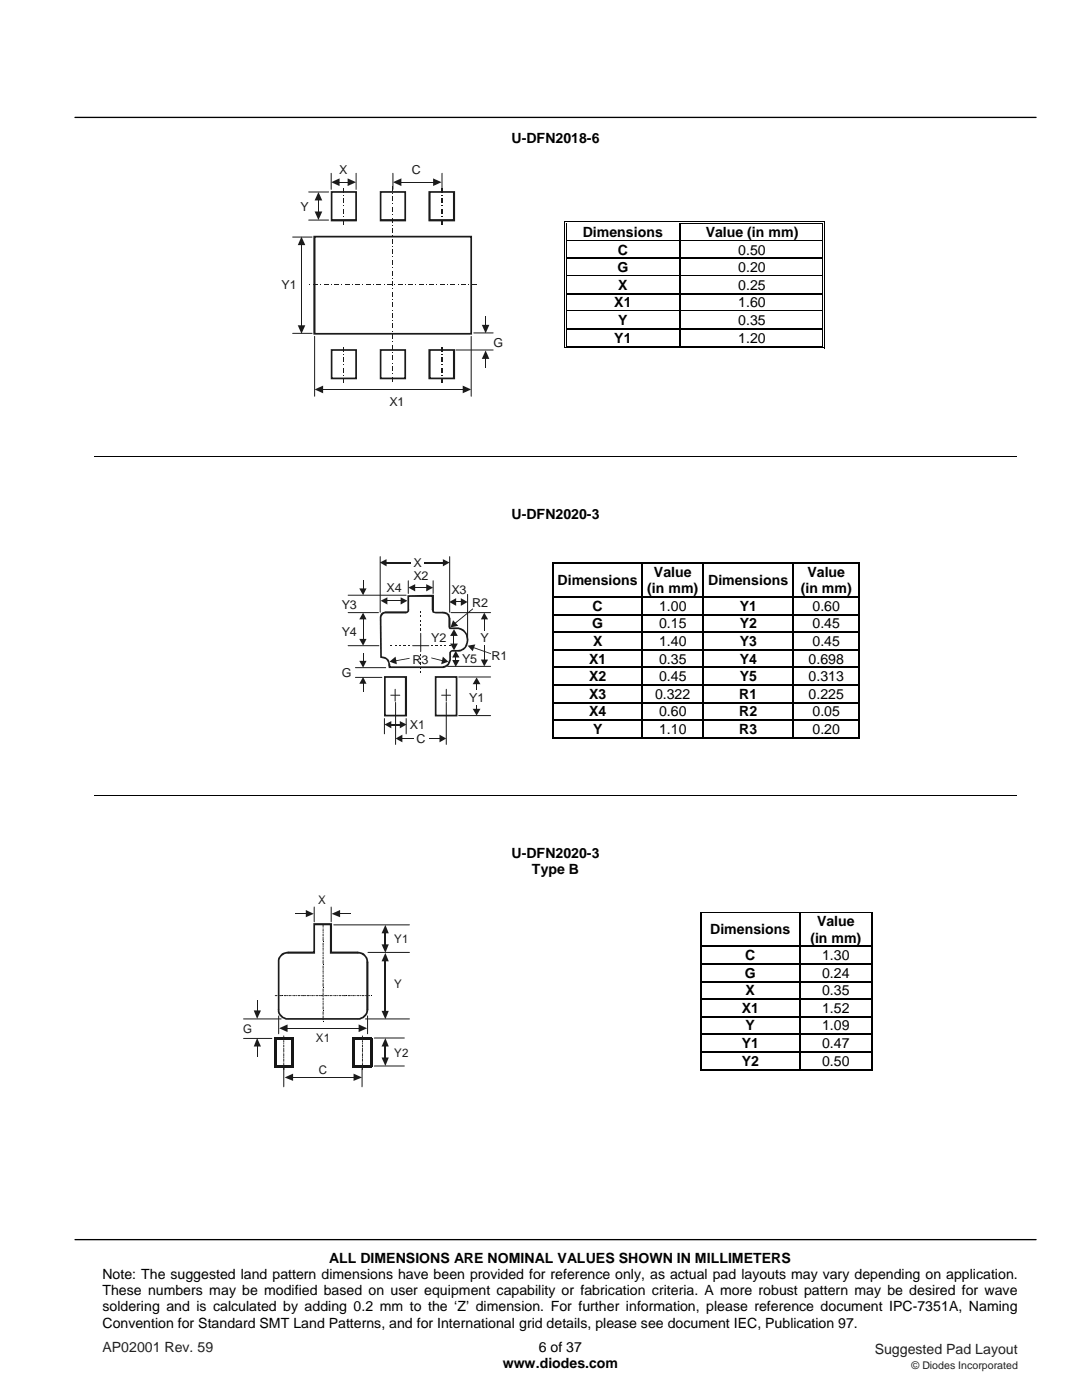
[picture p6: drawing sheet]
<svg xmlns="http://www.w3.org/2000/svg" width="216mm" height="279mm" viewBox="0 0 216 279" stroke-linecap="round" stroke-linejoin="round" font-family="sans-serif">
<path d="M15 23.4h191.7M15 247.4h191.7" fill="none" stroke="#000" stroke-width=".26"/>
<g fill="#fff">
<path d="M113.1 44.7h22.5v3.2h-22.5z"/>
<path d="M113.5 44.7h21.6v3.2h-21.6z"/>
</g>
<path d="M112.6 44.2h.2v.5h-.2zM112.6 44.2h.5v.1h-.5zM112.9 44.5h.2v.2h-.2z" fill="#000"/>
<path d="M113.1 44.3h22.5M113.1 44.6h22.5" fill="none" stroke="#000" stroke-width=".2"/>
<path d="M113.1 44.7h22.5z" fill="#fff"/>
<path d="M135.6 44.7h.3zM135.6 44.2h.5v.1h-.5zM135.6 44.5h.5v.2h-.5zM164.1 44.2h.5v.1h-.5zM164.1 44.5h.2v.2h-.2zM164.4 44.2h.2v.5h-.2z" fill="#000"/>
<path d="M112.7 44.7v3.2M113 44.7v3.2M136.1 44.3h28M136.1 44.6h28M164.2 44.7v3.2M164.5 44.7v3.2" fill="none" stroke="#000" stroke-width=".2"/>
<path d="M135.8 44.7v3.2" fill="none" stroke="#000" stroke-width=".25"/>
<g fill="#fff">
<path d="M113.1 48.2h22.5v3.3h-22.5z"/>
<path d="M113.5 48.2h21.6v3.3h-21.6z"/>
<path d="M135.9 48.2h28.2v3.3h-28.2z"/>
<path d="M136.5 48.2h27.1v3.3h-27.1z"/>
</g>
<path d="M112.6 47.9h.2v.3h-.2zM112.9 47.9h.2v.3h-.2z" fill="#000"/>
<path d="M113.1 48.1h22.5" fill="none" stroke="#000" stroke-width=".25"/>
<path d="M113.1 48.2h22.5z" fill="#fff"/>
<path d="M135.6 47.9h.3v.3h-.3z" fill="#000"/>
<path d="M135.9 48.1h28.2" fill="none" stroke="#000" stroke-width=".25"/>
<path d="M135.9 48.2h28.2z" fill="#fff"/>
<path d="M164.1 47.9h.2v.3h-.2zM164.4 47.9h.2v.3h-.2z" fill="#000"/>
<path d="M112.7 48.2v3.3M113 48.2v3.3M164.2 48.2v3.3M164.5 48.2v3.3" fill="none" stroke="#000" stroke-width=".2"/>
<path d="M135.8 48.2v3.3" fill="none" stroke="#000" stroke-width=".25"/>
<g fill="#fff">
<path d="M113.1 51.7h22.5v3.3h-22.5z"/>
<path d="M113.5 51.7h21.6v3.3h-21.6z"/>
</g>
<path d="M112.6 51.5h.2v.2h-.2zM112.9 51.5h.2v.2h-.2z" fill="#000"/>
<path d="M113.1 51.6h22.5" fill="none" stroke="#000" stroke-width=".25"/>
<path d="M113.1 51.7h22.5z" fill="#fff"/>
<path d="M135.6 51.5h.3v.2h-.3zM164.1 51.5h.2v.2h-.2zM164.4 51.5h.2v.2h-.2z" fill="#000"/>
<path d="M135.8 51.7v3.3M135.9 51.6h28.2" fill="none" stroke="#000" stroke-width=".25"/>
<path d="M112.7 51.7v3.3M113 51.7v3.3M164.2 51.7v3.3M164.5 51.7v3.3" fill="none" stroke="#000" stroke-width=".2"/>
<g fill="#fff">
<path d="M113.1 55.2h22.5v3.3h-22.5z"/>
<path d="M113.5 55.2h21.6v3.3h-21.6z"/>
<path d="M135.9 55.2h28.2v3.3h-28.2z"/>
<path d="M136.5 55.2h27.1v3.3h-27.1z"/>
</g>
<path d="M112.6 55h.2v.2h-.2zM112.9 55h.2v.2h-.2z" fill="#000"/>
<path d="M113.1 55.1h22.5" fill="none" stroke="#000" stroke-width=".25"/>
<path d="M113.1 55.2h22.5z" fill="#fff"/>
<path d="M135.6 55h.3v.2h-.3z" fill="#000"/>
<path d="M135.9 55.1h28.2" fill="none" stroke="#000" stroke-width=".25"/>
<path d="M135.9 55.2h28.2z" fill="#fff"/>
<path d="M112.6 58.5h.2v.3h-.2zM112.9 58.5h.2v.3h-.2zM135.6 58.5h.3v.3h-.3zM164.1 55h.2v.2h-.2zM164.1 58.5h.2v.3h-.2zM164.4 55h.2v.2h-.2zM164.4 58.5h.2v.3h-.2z" fill="#000"/>
<path d="M112.7 55.2v3.3M112.7 58.8v3.2M113 55.2v3.3M113 58.8v3.2M164.2 55.2v3.3M164.2 58.8v3.2M164.5 55.2v3.3M164.5 58.8v3.2" fill="none" stroke="#000" stroke-width=".2"/>
<path d="M113.1 58.6h22.5M135.8 55.2v3.3M135.8 58.8v3.2M135.9 58.6h28.2" fill="none" stroke="#000" stroke-width=".25"/>
<g fill="#fff">
<path d="M113.1 62.3h22.5v3.2h-22.5z"/>
<path d="M113.5 62.3h21.6v3.2h-21.6z"/>
<path d="M135.9 62.3h28.2v3.2h-28.2z"/>
<path d="M136.5 62.3h27.1v3.2h-27.1z"/>
</g>
<path d="M112.6 62h.2v.3h-.2zM112.9 62h.2v.3h-.2z" fill="#000"/>
<path d="M113.1 62.1h22.5" fill="none" stroke="#000" stroke-width=".25"/>
<path d="M113.1 62.3h22.5z" fill="#fff"/>
<path d="M135.6 62h.3v.3h-.3z" fill="#000"/>
<path d="M135.9 62.1h28.2" fill="none" stroke="#000" stroke-width=".25"/>
<path d="M135.9 62.3h28.2z" fill="#fff"/>
<g fill="#000">
<path d="M112.6 65.5h.2v.3h-.2zM112.6 69.4h.5v.1h-.5zM112.9 65.5h.2v.3h-.2zM112.9 69h.2v.2h-.2zM135.6 65.5h.3v.3h-.3zM135.6 69h.5v.2h-.5zM164.1 62h.2v.3h-.2zM164.1 65.5h.2v.3h-.2zM164.1 69.4h.5v.1h-.5zM164.1 69h.2v.2h-.2zM164.4 62h.2v.3h-.2zM164.4 65.5h.2v.3h-.2z"/>
<path d="M164.4 69h.2v.5h-.2zM110.3 112.3l.1 .2zM110.3 112.3l.3 .1zM110.3 119l.1 .3zM110.5 112.4l.1 .1zM110.5 119l.1 .3zM128 112.5h.2zM128 112.3l.2 .1zM128 112.4l.2 .1zM128 119h.2v.3h-.2zM140.2 112.5h.3zM140.2 112.3l.3 .1z"/>
<path d="M140.2 112.4l.3 .1zM140.2 119h.3v.3h-.3zM158.2 112.5h.2zM158.2 112.3l.2 .1zM158.2 112.4l.2 .1zM158.2 119h.2v.3h-.2zM171.3 112.3l.3 .1zM171.3 112.4l.1 .1zM171.3 119l.1 .3zM171.5 112.3l.1 .2zM171.5 119l.1 .3zM110.3 122.5l.1 .3z"/>
<path d="M110.3 126l.1 .3zM110.3 129.6l.1 .2zM110.3 133.1l.1 .2zM110.3 136.6l.1 .2zM110.5 122.5l.1 .3zM110.5 126l.1 .3zM110.5 129.6l.1 .2zM110.5 133.1l.1 .2zM110.5 136.6l.1 .2zM128 122.5h.2v.3h-.2zM128 126h.2v.3h-.2zM128 129.6h.2v.2h-.2z"/>
<path d="M128 133.1h.2v.2h-.2zM128 136.6h.2v.2h-.2zM140.2 122.5h.3v.3h-.3zM140.2 126h.3v.3h-.3zM140.2 129.6h.3v.2h-.3zM140.2 133.1h.3v.2h-.3zM140.2 136.6h.3v.2h-.3zM158.2 122.5h.2v.3h-.2zM158.2 126h.2v.3h-.2zM158.2 129.6h.2v.2h-.2zM158.2 133.1h.2v.2h-.2zM158.2 136.6h.2v.2h-.2z"/>
<path d="M171.3 122.5l.1 .3zM171.3 126l.1 .3zM171.3 129.6l.1 .2zM171.3 133.1l.1 .2zM171.3 136.6l.1 .2zM171.5 122.5l.1 .3zM171.5 126l.1 .3zM171.5 129.6l.1 .2zM171.5 133.1l.1 .2zM171.5 136.6l.1 .2zM110.3 140.1l.1 .3zM110.3 143.6l.1 .3z"/>
<path d="M110.3 147.3l.3 .1zM110.5 140.1l.1 .3zM110.5 143.6l.1 .3zM110.5 147.1l.1 .1zM128 140.1h.2v.3h-.2zM128 143.6h.2v.3h-.2zM140.2 140.1h.3v.3h-.3zM140.2 143.6h.3v.3h-.3zM158.2 140.1h.2v.3h-.2zM158.2 143.6h.2v.3h-.2zM171.3 140.1l.1 .3zM171.3 143.6l.1 .3z"/>
<path d="M171.3 147.3l.3 .1zM171.3 147.1l.1 .1zM171.5 140.1l.1 .3zM171.5 143.6l.1 .3zM171.5 147.1l.1 .3zM139.7 182l.1 .3zM139.7 182l.3 .1zM139.7 188.8l.1 .2zM139.7 192.3l.1 .2zM139.7 195.8l.1 .2zM139.7 199.3l.1 .3zM139.9 182.2l.1 .1z"/>
<path d="M139.9 182.2h.1zM139.9 188.8l.1 .2zM139.9 192.3l.1 .2zM139.9 195.8l.1 .2zM139.9 199.3l.1 .3zM159.5 182.2l.2 .1zM159.5 182l.2 .1zM159.5 182.2h.2zM159.5 188.8h.2v.2h-.2zM159.5 192.3h.2v.2h-.2zM159.5 195.8h.2v.2h-.2zM159.5 199.3h.2v.3h-.2z"/>
<path d="M173.8 182l.3 .1zM173.8 182.2l.1 .1zM173.8 182.2h.1zM173.8 188.8l.1 .2zM173.8 192.3l.1 .2zM173.8 195.8l.1 .2zM173.8 199.3l.1 .3zM174 182l.1 .3zM174 188.8l.1 .2zM174 192.3l.1 .2zM174 195.8l.1 .2zM174 199.3l.1 .3z"/>
<path d="M139.7 202.8l.1 .3zM139.7 206.3l.1 .3zM139.7 209.8l.1 .3zM139.7 213.5l.3 .1zM139.9 202.8l.1 .3zM139.9 206.3l.1 .3zM139.9 209.8l.1 .3zM139.9 213.3l.1 .1zM159.5 202.8h.2v.3h-.2zM159.5 206.3h.2v.3h-.2zM159.5 209.8h.2v.3h-.2zM173.8 202.8l.1 .3z"/>
<path d="M173.8 206.3l.1 .3zM173.8 209.8l.1 .3zM173.8 213.5l.3 .1zM173.8 213.3l.1 .1zM174 202.8l.1 .3zM174 206.3l.1 .3zM174 209.8l.1 .3zM174 213.3l.1 .3z"/>
</g>
<g fill="none" stroke="#000" stroke-width=".2">
<path d="M112.7 62.3v3.2M112.7 65.8v3.7M113 62.3v3.2M113 65.8v3.2M113.1 69.4h51M113.1 69.1h22.5M136.1 69.1h28M164.2 62.3v3.2M164.2 65.8v3.2M164.5 62.3v3.2M164.5 65.8v3.2M18.8 91.1h184.1"/>
<path d="M110.3 112.5v6.5M110.3 119.3v3.2M110.5 112.5v6.5M110.5 119.3v3.2M110.6 112.3h17.4M110.6 112.5h17.4M128.2 112.3h12M128.2 112.5h12M140.5 112.3h17.7M140.5 112.5h17.7M158.4 112.3h12.9M158.4 112.5h12.9"/>
<path d="M171.4 112.5v6.5M171.4 119.3v3.2M171.6 112.5v6.5M171.6 119.3v3.2M110.3 122.8v3.2M110.3 126.3v3.3M110.3 129.8v3.3M110.3 133.3v3.3M110.3 136.8v3.3M110.5 122.8v3.2M110.5 126.3v3.3M110.5 129.8v3.3"/>
<path d="M110.5 133.3v3.3M110.5 136.8v3.3M171.4 122.8v3.2M171.4 126.3v3.3M171.4 129.8v3.3M171.4 133.3v3.3M171.4 136.8v3.3M171.6 122.8v3.2M171.6 126.3v3.3M171.6 129.8v3.3M171.6 133.3v3.3M171.6 136.8v3.3"/>
<path d="M18.8 158.8h184.1M110.3 140.4v3.2M110.3 143.9v3.5M110.5 140.4v3.2M110.5 143.9v3.2M110.6 147.3h60.7M110.6 147.2h17.4M128.2 147.2h12M140.5 147.2h17.7M158.4 147.2h12.9M171.4 140.4v3.2M171.4 143.9v3.2"/>
<path d="M171.6 140.4v3.2M171.6 143.9v3.2M139.8 182.3v6.5M139.8 189v3.3M139.8 192.5v3.3M139.8 196v3.3M139.8 199.6v3.2M139.9 182.3v6.5M139.9 189v3.3M139.9 192.5v3.3M139.9 196v3.3M139.9 199.6v3.2"/>
<path d="M140 182h19.5M140 182.2h19.5M159.7 182h14.1M159.7 182.2h14.1M173.9 182.3v6.5M173.9 189v3.3M173.9 192.5v3.3M173.9 196v3.3M173.9 199.6v3.2M174.1 182.3v6.5M174.1 189v3.3M174.1 192.5v3.3"/>
<path d="M174.1 196v3.3M174.1 199.6v3.2M139.8 203.1v3.2M139.8 206.6v3.2M139.8 210.1v3.5M139.9 203.1v3.2M139.9 206.6v3.2M139.9 210.1v3.2M140 213.6h33.8M140 213.4h19.5M159.7 213.4h14.1M173.9 203.1v3.2"/>
<path d="M173.9 206.6v3.2M173.9 210.1v3.2M174.1 203.1v3.2M174.1 206.6v3.2M174.1 210.1v3.2"/>
</g>
<g fill="none" stroke="#000" stroke-width=".25">
<path d="M113.1 65.6h22.5M135.8 62.3v3.2M135.8 65.8v3.2M135.9 65.6h28.2M110.6 119.1h17.4M128.1 112.5v6.5M128.1 119.3v3.2M128.2 119.1h12M140.4 112.5v6.5M140.4 119.3v3.2M140.5 119.1h17.7M158.3 112.5v6.5"/>
<path d="M158.3 119.3v3.2M158.4 119.1h12.9M110.6 122.7h17.4M110.6 126.2h17.4M110.6 129.7h17.4M110.6 133.2h17.4M110.6 136.7h17.4M128.1 122.8v3.2M128.1 126.3v3.3M128.1 129.8v3.3M128.1 133.3v3.3M128.1 136.8v3.3"/>
<path d="M128.2 122.7h12M128.2 126.2h12M128.2 129.7h12M128.2 133.2h12M128.2 136.7h12M140.4 122.8v3.2M140.4 126.3v3.3M140.4 129.8v3.3M140.4 133.3v3.3M140.4 136.8v3.3M140.5 122.7h17.7M140.5 126.2h17.7"/>
<path d="M140.5 129.7h17.7M140.5 133.2h17.7M140.5 136.7h17.7M158.3 122.8v3.2M158.3 126.3v3.3M158.3 129.8v3.3M158.3 133.3v3.3M158.3 136.8v3.3M158.4 122.7h12.9M158.4 126.2h12.9M158.4 129.7h12.9M158.4 133.2h12.9"/>
<path d="M158.4 136.7h12.9M110.6 140.2h17.4M110.6 143.7h17.4M128.1 140.4v3.2M128.1 143.9v3.3M128.2 140.2h12M128.2 143.7h12M140.4 140.4v3.2M140.4 143.9v3.3M140.5 140.2h17.7M140.5 143.7h17.7M158.3 140.4v3.2"/>
<path d="M158.3 143.9v3.3M158.4 140.2h12.9M158.4 143.7h12.9M140 188.9h19.5M140 192.4h19.5M140 195.9h19.5M140 199.4h19.5M159.6 182.3v6.5M159.6 189v3.3M159.6 192.5v3.3M159.6 196v3.3M159.6 199.6v3.2"/>
<path d="M159.7 188.9h14.1M159.7 192.4h14.1M159.7 195.9h14.1M159.7 199.4h14.1M140 202.9h19.5M140 206.4h19.5M140 210h19.5M159.6 203.1v3.2M159.6 206.6v3.2M159.6 210.1v3.3M159.7 202.9h14.1M159.7 206.4h14.1"/>
<path d="M159.7 210h14.1"/>
</g>
<g fill="#1f1a17">
<path d="M62.7 66.4h31.3v.4h-31.3zM94 66.6h.2v.2h-.2zM93.9 47.2h.3v19.4h-.3zM94 47.1h.2v.1h-.2zM62.7 47.1h31.3v.3h-31.3zM62.5 47.1h.2v.1h-.2zM62.5 47.2h.4v19.4h-.4zM62.5 66.6h.2v.2h-.2z"/>
<path d="M66.2 43.7h4.9v.5h-4.9zM71.1 43.9h.1v.3h-.1zM70.9 38.3h.3v5.6h-.3zM71.1 38.1h.1v.2h-.1zM66.2 38.1h4.9v.4h-4.9zM66 38.1h.2v.2h-.2zM66 38.3h.3v5.6h-.3zM66 43.9h.2v.3h-.2z"/>
<path d="M75.9 43.7h5v.5h-5zM80.9 43.9h.1v.3h-.1zM80.7 38.3h.3v5.6h-.3zM80.9 38.1h.1v.2h-.1zM75.9 38.1h5v.4h-5zM75.8 38.1h.1v.2h-.1zM75.8 38.3h.3v5.6h-.3zM75.8 43.9h.1v.3h-.1z"/>
<path d="M85.7 43.7h4.9v.5h-4.9zM90.6 43.9h.2v.3h-.2zM90.4 38.3h.4v5.6h-.4zM90.6 38.1h.2v.2h-.2zM85.7 38.1h4.9v.4h-4.9zM85.5 38.1h.2v.2h-.2zM85.5 38.3h.4v5.6h-.4zM85.5 43.9h.2v.3h-.2z"/>
<path d="M66.2 75.4h4.9v.3h-4.9zM71.1 75.5h.1v.2h-.1zM70.9 69.8h.3v5.7h-.3zM71.1 69.7h.1v.1h-.1zM66.2 69.7h4.9v.3h-4.9zM66 69.7h.2v.1h-.2zM66 69.8h.3v5.7h-.3zM66 75.5h.2v.2h-.2z"/>
<path d="M75.9 75.4h5v.3h-5zM80.9 75.5h.1v.2h-.1zM80.7 69.8h.3v5.7h-.3zM80.9 69.7h.1v.1h-.1zM75.9 69.7h5v.3h-5zM75.8 69.7h.1v.1h-.1zM75.8 69.8h.3v5.7h-.3zM75.8 75.5h.1v.2h-.1z"/>
<path d="M85.7 75.4h4.9v.3h-4.9zM90.6 75.5h.2v.2h-.2zM90.4 69.8h.4v5.7h-.4zM90.6 69.7h.2v.1h-.2zM85.7 69.7h4.9v.3h-4.9zM85.5 69.7h.2v.1h-.2zM85.5 69.8h.4v5.7h-.4zM85.5 75.5h.2v.2h-.2z"/>
</g>
<path d="M66.1 34.6v3.2M71.1 34.6v3.2" fill="none" stroke="#1f1a17" stroke-width=".2"/>
<g fill="#1f1a17">
<path d="M78.3 75.2h.2v.9h-.2z"/>
<path d="M78.3 74.5h.2v.2h-.2z"/>
<path d="M78.3 73.1h.2v.9h-.2z"/>
<path d="M78.3 72.4h.2v.2h-.2z"/>
<path d="M78.3 71h.2v.9h-.2z"/>
<path d="M78.3 70.3h.2v.1h-.2z"/>
<path d="M78.3 68.8h.2v1h-.2z"/>
<path d="M78.3 68.1h.2v.2h-.2z"/>
<path d="M78.3 66.7h.2v.9h-.2z"/>
<path d="M78.3 66h.2v.2h-.2z"/>
<path d="M78.3 64.6h.2v.9h-.2z"/>
<path d="M78.3 63.9h.2v.2h-.2z"/>
<path d="M78.3 62.5h.2v.9h-.2z"/>
<path d="M78.3 61.8h.2v.2h-.2z"/>
<path d="M78.3 60.3h.2v1h-.2z"/>
<path d="M78.3 59.7h.2v.1h-.2z"/>
<path d="M78.3 58.2h.2v1h-.2z"/>
<path d="M78.3 57.6h.2v.1h-.2z"/>
<path d="M78.3 56.2h.2v.8h-.2z"/>
<path d="M78.3 55.4h.2v.2h-.2z"/>
<path d="M78.3 54.1h.2v.8h-.2z"/>
<path d="M78.3 53.3h.2v.2h-.2z"/>
<path d="M78.3 52h.2v.8h-.2z"/>
<path d="M78.3 51.2h.2v.2h-.2z"/>
<path d="M78.3 49.8h.2v.9h-.2z"/>
<path d="M78.3 49.1h.2v.2h-.2z"/>
<path d="M78.3 47.7h.2v.9h-.2z"/>
<path d="M78.3 47h.2v.1h-.2z"/>
<path d="M78.3 45.6h.2v.9h-.2z"/>
<path d="M78.3 44.9h.2v.1h-.2z"/>
<path d="M78.3 43.5h.2v.8h-.2z"/>
<path d="M78.3 42.7h.2v.2h-.2z"/>
<path d="M78.3 41.4h.2v.8h-.2z"/>
<path d="M78.3 40.6h.2v.2h-.2z"/>
<path d="M78.3 39.2h.2v.9h-.2z"/>
<path d="M78.3 38.5h.2v.2h-.2z"/>
<path d="M78.3 37.1h.2v.9h-.2z"/>
<path d="M88 43.9h.3v.9h-.3z"/>
<path d="M88 43.1h.3v.2h-.3z"/>
<path d="M88 41.8h.3v.8h-.3z"/>
<path d="M88 41h.3v.2h-.3z"/>
<path d="M88 39.7h.3v.8h-.3z"/>
<path d="M88 38.9h.3v.2h-.3z"/>
<path d="M88 37.5h.3v.9h-.3z"/>
</g>
<path d="M78.4 34.6v3.2M88.2 34.6v3.2" fill="none" stroke="#1f1a17" stroke-width=".2"/>
<g fill="#1f1a17">
<path d="M69.4 35.6l1.7 .8-1.7 .7 1.7-.7-1.7 .7z" fill-rule="evenodd"/>
<path d="M66.1 36.4l1.7-.8v1.5z" fill-rule="evenodd"/>
<path d="M86.4 35.6l1.7 .8-1.7 .7 1.7-.7-1.7 .7z" fill-rule="evenodd"/>
</g>
<path d="M67.6 36.3h1.9v.1h-1.9z" fill="#1f1a17"/>
<path d="M80 36.4h6.5" fill="none" stroke="#1f1a17" stroke-width=".2"/>
<path d="M78.4 36.4l1.7-.8v1.5z" fill-rule="evenodd" fill="#1f1a17"/>
<path d="M62.8 67.1v12M94 67.1v12" fill="none" stroke="#1f1a17" stroke-width=".2"/>
<path d="M92.3 77l1.7 .7-1.7 .8 1.7-.8-1.7 .8z" fill-rule="evenodd" fill="#1f1a17"/>
<path d="M64.3 77.7h28.2" fill="none" stroke="#1f1a17" stroke-width=".2"/>
<path d="M62.8 77.7l1.7-.7v1.5z" fill-rule="evenodd" fill="#1f1a17"/>
<g fill="#1f1a17">
<path d="M68.5 43.9h.2v.9h-.2z"/>
<path d="M68.5 43.1h.2v.2h-.2z"/>
<path d="M68.5 41.8h.2v.8h-.2z"/>
<path d="M68.5 41h.2v.2h-.2z"/>
<path d="M68.5 39.7h.2v.8h-.2z"/>
<path d="M68.5 38.9h.2v.2h-.2z"/>
<path d="M68.5 37.5h.2v.9h-.2z"/>
<path d="M88 75.6h.3v.9h-.3z"/>
<path d="M88 74.8h.3v.2h-.3z"/>
<path d="M88 73.5h.3v.8h-.3z"/>
<path d="M88 72.7h.3v.2h-.3z"/>
<path d="M88 71.4h.3v.8h-.3z"/>
<path d="M88 70.6h.3v.2h-.3z"/>
<path d="M88 69.3h.3v.8h-.3z"/>
<path d="M68.5 75.6h.2v.9h-.2z"/>
<path d="M68.5 74.8h.2v.2h-.2z"/>
<path d="M68.5 73.5h.2v.8h-.2z"/>
<path d="M68.5 72.7h.2v.2h-.2z"/>
<path d="M68.5 71.4h.2v.8h-.2z"/>
<path d="M68.5 70.6h.2v.2h-.2z"/>
<path d="M68.5 69.3h.2v.8h-.2z"/>
</g>
<path d="M61.6 38.3h4M61.6 43.9h4" fill="none" stroke="#1f1a17" stroke-width=".2"/>
<path d="M63.5 38.3l.8 1.7h-1.5l.7-1.7 .8 1.7z" fill-rule="evenodd" fill="#1f1a17"/>
<path d="M63.5 39.8v2.6" fill="none" stroke="#1f1a17" stroke-width=".2"/>
<path d="M62.8 42.2h1.5l-.8 1.7 .8-1.7-.8 1.7z" fill-rule="evenodd" fill="#1f1a17"/>
<path d="M58.4 47.3h3.9M58.4 66.5h3.9" fill="none" stroke="#1f1a17" stroke-width=".2"/>
<path d="M60.2 47.2l.7 1.7h-1.5l.8-1.7 .7 1.7z" fill-rule="evenodd" fill="#1f1a17"/>
<path d="M60.2 48.8v16.3" fill="none" stroke="#1f1a17" stroke-width=".2"/>
<path d="M59.4 64.9h1.5l-.7 1.7 .7-1.7-.7 1.7z" fill-rule="evenodd" fill="#1f1a17"/>
<path d="M91 69.8h7.4M94.5 66.4h3.9" fill="none" stroke="#1f1a17" stroke-width=".2"/>
<g fill="#1f1a17">
<path d="M96.9 69.9l.7 1.7h-1.5l.8-1.7 .7 1.7z" fill-rule="evenodd"/>
<path d="M96.1 64.8h1.5l-.7 1.7z" fill-rule="evenodd"/>
</g>
<g fill="#1f1a17">
<path d="M96.8 71.5h.2v1.9h-.2z"/>
<path d="M96.8 63.1h.2v1.9h-.2z"/>
<path d="M94.2 56.8h.8v.2h-.8z"/>
<path d="M93.4 56.8h.2v.2h-.2z"/>
<path d="M92.1 56.8h.8v.2h-.8z"/>
<path d="M91.3 56.8h.2v.2h-.2z"/>
<path d="M90 56.8h.8v.2h-.8z"/>
<path d="M89.2 56.8h.2v.2h-.2z"/>
<path d="M87.9 56.8h.8v.2h-.8z"/>
<path d="M87.1 56.8h.2v.2h-.2z"/>
<path d="M85.7 56.8h.9v.2h-.9z"/>
<path d="M85 56.8h.2v.2h-.2z"/>
<path d="M83.6 56.8h.9v.2h-.9z"/>
<path d="M82.9 56.8h.1v.2h-.1z"/>
<path d="M81.5 56.8h.9v.2h-.9z"/>
<path d="M80.8 56.8h.1v.2h-.1z"/>
<path d="M79.4 56.8h.9v.2h-.9z"/>
<path d="M78.7 56.8h.1v.2h-.1z"/>
<path d="M77.3 56.8h.8v.2h-.8z"/>
<path d="M76.5 56.8h.2v.2h-.2z"/>
<path d="M75.2 56.8h.8v.2h-.8z"/>
<path d="M74.4 56.8h.2v.2h-.2z"/>
<path d="M73.1 56.8h.8v.2h-.8z"/>
<path d="M72.3 56.8h.2v.2h-.2z"/>
<path d="M71 56.8h.8v.2h-.8z"/>
<path d="M70.2 56.8h.2v.2h-.2z"/>
<path d="M68.9 56.8h.8v.2h-.8z"/>
<path d="M68.1 56.8h.2v.2h-.2z"/>
<path d="M66.8 56.8h.8v.2h-.8z"/>
<path d="M66 56.8h.2v.2h-.2z"/>
<path d="M64.6 56.8h.9v.2h-.9z"/>
<path d="M63.9 56.8h.2v.2h-.2z"/>
<path d="M62.5 56.8h.9v.2h-.9z"/>
<path d="M61.8 56.8h.1v.2h-.1z"/>
</g>
<path d="M95.3 138.8l.5 .1z" fill="none" stroke="#23282b" stroke-width=".2"/>
<path d="M84.2 147.4l.1 .1zM84.2 147.4l.1 .1z" fill="#131516"/>
<path d="M76.7 144.6l1.4-.7v1.5l-1.4-.8 1.4-.7z" fill-rule="evenodd" fill="#1f1a17"/>
<path d="M77.8 144.6h2.2" fill="none" stroke="#1f1a17" stroke-width=".25"/>
<g fill="#1f1a17">
<path d="M79.8 143.9l1.3 .7-1.3 .8v-1.5l1.3 .7z" fill-rule="evenodd"/>
<path d="M78.9 147.4l1.4-.8v1.5l-1.4-.7 1.4-.8z" fill-rule="evenodd"/>
</g>
<path d="M80 147.4h7.9" fill="none" stroke="#1f1a17" stroke-width=".2"/>
<path d="M87.7 146.6l1.3 .8-1.3 .7v-1.5l1.3 .8z" fill-rule="evenodd" fill="#1f1a17"/>
<path d="M82.6 146.2h3v2.4h-3z" fill="#fff"/>
<path d="M81.5 117.3l1.3-.7v1.4l-1.3-.7 1.3-.7z" fill-rule="evenodd" fill="#1f1a17"/>
<path d="M82.6 117.3h2.6" fill="none" stroke="#1f1a17" stroke-width=".2"/>
<g fill="#1f1a17">
<path d="M85 116.6l1.4 .7-1.4 .7v-1.4l1.4 .7z" fill-rule="evenodd"/>
<path d="M75.8 112.3l1.3-.7v1.4l-1.3-.7 1.3-.7z" fill-rule="evenodd"/>
</g>
<path d="M76.9 112.3h11.7" fill="none" stroke="#1f1a17" stroke-width=".25"/>
<g fill="#1f1a17">
<path d="M88.4 111.6l1.3 .7-1.3 .7v-1.4l1.3 .7z" fill-rule="evenodd"/>
<path d="M95.1 135.2l.8 1.3h-1.6l.8-1.3 .8 1.3z" fill-rule="evenodd"/>
</g>
<path d="M95.1 136.3v5.4" fill="none" stroke="#1f1a17" stroke-width=".2"/>
<g fill="#1f1a17">
<path d="M94.3 141.5h1.6l-.8 1.3 .8-1.3-.8 1.3z" fill-rule="evenodd"/>
<path d="M72.5 122.3l.6 1.3h-1.4l.8-1.3 .6 1.3z" fill-rule="evenodd"/>
</g>
<path d="M72.5 123.4v4.4" fill="none" stroke="#1f1a17" stroke-width=".2"/>
<path d="M71.7 127.5h1.4l-.6 1.4 .6-1.4-.6 1.4z" fill-rule="evenodd" fill="#1f1a17"/>
<g fill="#fff">
<path d="M82.1 111.4h2.4v1.9h-2.4z"/>
<path d="M69 124.2h1.8v2.7h-1.8z"/>
<path d="M94.1 137.7h2v2.9h-2z"/>
</g>
<path d="M82.3 128.9h3.3M83.9 126.4v3.6M88.1 138.7h1.8M89 137.6v2.3" fill="none" stroke="#1f1a17" stroke-width=".2"/>
<g fill="#1f1a17">
<path d="M90.8 120.1h1.4v.1h-1.4z"/>
<path d="M77.7 133h10.3v.3h-10.3zM88 133h.3v.3h-.3zM88.3 133l.3-.1 .2 .3-.5 .1zM88.6 132.9l.4-.2 .1 .4-.3 .1zM89.6 131h.4a2.17 2.17 0 0 1-.9 2.1l-.1-.4 .3-.2 .3-.9zM89.8 131h.2zM89.6 130.6h.4v.4h-.4zM89.6 130.6h.2zM89.8 130l.3 .1-.1 .5h-.4zM89.8 130l.4-.3v.3l-.1 .1zM90.2 129.7h.4v.3h-.4zM90.6 129.7h.5v.3h-.5zM91.1 129.7h.3v.3h-.3zM91.4 129.9v.1zM91.4 129.7a1.61 1.61 0 0 0 1.5-1l.3 .2a2.25 2.25 0 0 1-1.8 1.1zM93.1 127.8h.4l-.3 1.1-.3-.2zM93 126.7h.3l.2 1.1h-.4zM91.4 125.2l.6 .2a2.19 2.19 0 0 1 1.3 1.3h-.3a2.08 2.08 0 0 0-1.6-1.1zM91.4 125.2v.2zM89.9 125.2h1.5v.4h-1.5zM89.9 125.2v.4h-.2zM89.6 125.5l.3-.3-.2 .4zM89.6 125.4l.3-.2-.3 .3zM89.5 125.1l.4 .1-.3 .2zM89.5 123.5h.4v1.6h-.4zM89.7 123.5h.2zM89.4 122.4l.2 .2 .3 .9h-.4l-.3-.8zM88.3 122.1l.7 .1 .4 .2-.2 .3-.9-.3zM88.3 122.1v.2zM86.9 122.1h1.4v.3h-1.4zM86.3 122.3l.3-.3 .3 .1v.3zM86.1 121.7h.5v.3l-.3 .3zM86.1 121.7h.3zM86.1 119h.5v2.7h-.5zM86.3 118.7h.3v.3h-.3zM81.5 118.8l4.8-.1v.4h-4.8zM81.3 118.8h.2v.2h-.2zM81.3 119h.3v2.6h-.3zM81.5 121.6h.1zM81.3 121.6h.3v.4l-.1 .2-.3-.2zM81 122l.5 .2-.5 .2zM81 122.3v.1zM77 122h4v.4h-4zM76.7 122.1l.3-.1v.4h-.2zM76 122.4l.7-.3 .1 .3-.4 .3zM76 122.4l.4 .3-.3 .4h-.3zM75.9 123.1h.2zM75.8 123.1h.3v.2h-.3zM75.9 123.3h.2zM75.8 123.3h.3l.1 7.8h-.3zM75.9 131.1h.1v.2h-.1zM76 131a1.79 1.79 0 0 1 1.5 .6l-.4 .1-1.1-.4zM77.1 131.7l.4-.1 .4 1.1v.5h-.3a1.84 1.84 0 0 0-.5-1.5zM77.6 133.2h.1v.1h-.1z"/>
<path d="M76.8 142.6h4.2v.4h-4.2zM81 142.8h.2v.2h-.2zM80.8 135.1h.4v7.7h-.4zM81 134.9h.2v.2h-.2zM76.8 134.9h4.2v.4h-4.2zM76.6 134.9h.2v.2h-.2zM76.6 135.1h.4v7.7h-.4zM76.6 142.8h.2v.2h-.2z"/>
<path d="M86.9 142.6h4.2v.4h-4.2zM91.1 142.8h.2v.2h-.2zM90.9 135.1h.4v7.7h-.4zM91.1 134.9h.2v.2h-.2zM86.9 134.9h4.2v.4h-4.2zM86.8 134.9h.1v.2h-.1zM86.8 135.1h.3v7.7h-.3zM86.8 142.8h.1v.2h-.1z"/>
</g>
<g fill="#1f1a17">
<path d="M89.6 120.1l1.4-.7v1.5l-1.4-.8 1.4-.7z" fill-rule="evenodd"/>
<path d="M91.9 119.4l1.4 .7-1.4 .8v-1.5l1.4 .7z" fill-rule="evenodd"/>
</g>
<path d="M78 138.7h1.8M78.8 137.6v2.3" fill="none" stroke="#1f1a17" stroke-width=".2"/>
<path d="M90.6 125.6l.8 1.3h-1.6l.8-1.3 .8 1.3z" fill-rule="evenodd" fill="#1f1a17"/>
<path d="M90.6 126.7v2" fill="none" stroke="#1f1a17" stroke-width=".2"/>
<g fill="#1f1a17">
<path d="M89.8 128.4h1.6l-.8 1.4 .8-1.4-.8 1.4z" fill-rule="evenodd"/>
<path d="M96.6 122.3l.8 1.3h-1.5l.7-1.3 .8 1.3z" fill-rule="evenodd"/>
</g>
<path d="M96.6 123.4v8.5" fill="none" stroke="#1f1a17" stroke-width=".2"/>
<path d="M95.9 131.6h1.5l-.8 1.4 .8-1.4-.8 1.4z" fill-rule="evenodd" fill="#1f1a17"/>
<path d="M95.9 125.9h1.6v2.7h-1.6z" fill="#fff"/>
<g fill="#1f1a17">
<path d="M72.4 115.8h.1v1.9h-.1z"/>
<path d="M86.1 131.2l2.4 .6-.1 .2-2.3-.6z"/>
<path d="M78.8 131.8l2.9-.5v.2l-2.9 .5z"/>
<path d="M90.7 124.4l3.6-3 .1 .2-3.6 2.9z"/>
<path d="M94.4 129.1l3.6 1.3v.2l-3.7-1.3z"/>
</g>
<g fill="#1f1a17">
<path d="M71.7 117.4h1.4l-.6 1.4 .6-1.4-.6 1.4z" fill-rule="evenodd"/>
<path d="M88.4 131l1.1 1.1-1.5 .5 .4-1.6 1.1 1.1z" fill-rule="evenodd"/>
<path d="M77.7 132.1l1.2-1.1 .3 1.6z" fill-rule="evenodd"/>
<path d="M90.4 123.8l1 1.1-1.5 .3 1.5-.3-1.5 .3z" fill-rule="evenodd"/>
<path d="M93.3 128.9l1.5-.3-.5 1.4z" fill-rule="evenodd"/>
</g>
<g fill="none" stroke="#1f1a17" stroke-width=".2">
<path d="M69.5 118.8h11.5M75.9 111.1v11.1M81.5 115.9v2.5M86.4 115.9v2.5M89.7 111.1v11.1M93.3 118.6v9.2M69.5 122.3h6M69.5 128.9h6.1M70.9 133.2h6.1M70.9 135.2h5.3M89.3 133h8.6M90 122.3h7.9"/>
<path d="M91.5 135.1h6.4M76.7 143.4v3.1M78.9 140.2v8.4M81 143.4v3.1M89 140.2v8.4M91.5 142.8h6.4"/>
</g>
<g fill="#1f1a17">
<path d="M72.4 130.3h.1v1.8h-.1z"/>
<path d="M72.4 136.2h.1v1.9h-.1z"/>
<path d="M77.8 128.8h.4v.1h-.4z"/>
<path d="M78.8 128.8h.3v.1h-.3z"/>
<path d="M79.6 128.8h.3v.1h-.3z"/>
<path d="M80.5 128.8h.4v.1h-.4z"/>
<path d="M81.4 128.8h.3v.1h-.3z"/>
<path d="M86 128.8h.3v.1h-.3z"/>
<path d="M86.8 128.8h.5v.1h-.5z"/>
<path d="M87.8 128.8h.3v.1h-.3z"/>
<path d="M88.6 128.8h.4v.1h-.4z"/>
<path d="M89.6 128.8h.3v.1h-.3z"/>
<path d="M83.9 125.4h.1v.4h-.1z"/>
<path d="M83.9 124.5h.1v.4h-.1z"/>
<path d="M83.9 123.7h.1v.3h-.1z"/>
<path d="M83.9 122.8h.1v.3h-.1z"/>
<path d="M83.9 121.9h.1v.4h-.1z"/>
<path d="M83.9 134h.1v.3h-.1z"/>
<path d="M83.9 133.2h.1v.3h-.1z"/>
<path d="M83.9 132.2h.1v.5h-.1z"/>
<path d="M83.9 131.4h.1v.3h-.1z"/>
<path d="M83.9 130.6h.1v.3h-.1z"/>
</g>
<g fill="#1f1a17">
<path d="M71.7 131.9h1.4l-.6 1.3 .6-1.3-.6 1.3z" fill-rule="evenodd"/>
<path d="M72.5 135.1l.6 1.4h-1.4z" fill-rule="evenodd"/>
<path d="M75.9 119.9l1.4-.7v1.5l-1.4-.8 1.4-.7z" fill-rule="evenodd"/>
</g>
<path d="M77 119.9h3.2" fill="none" stroke="#1f1a17" stroke-width=".2"/>
<g fill="#1f1a17">
<path d="M79.9 119.2l1.4 .7-1.4 .8v-1.5l1.4 .7z" fill-rule="evenodd"/>
<path d="M90.9 129.9l.8 1.3h-1.5l.7-1.3 .8 1.3z" fill-rule="evenodd"/>
<path d="M90.2 131.7h1.5l-.8 1.4 .8-1.4-.8 1.4z" fill-rule="evenodd"/>
</g>
<path d="M90.8 131h.2v1h-.2z" fill="#1f1a17"/>
<path d="M54.7 207.3h4M54.9 207.2v5.7M58.4 207.2v5.7M70.3 207.3h4M70.5 207.2v5.7M74.1 207.2v5.7" fill="none" stroke="#131516" stroke-width=".42"/>
<path d="M57.5 203.2h13.9v.3h-13.9zM71.4 203.2v.3zM71.4 203.2l.9-.3 .3-.2 .2 .2-1 .6h-.4zM73.1 201.5h.4a1.93 1.93 0 0 1-.7 1.4l-.2-.2a1.19 1.19 0 0 0 .5-1.2zM73.1 201.5h.4zM73.1 192h.4v9.5h-.4zM73.1 192h.4zM72.6 190.8l.2-.3 .5 .7 .2 .8h-.4a1.44 1.44 0 0 0-.5-1.2zM71.4 189.9l1.2 .3 .2 .3-.2 .3-.5-.4-.7-.1zM71.4 189.9v.4zM66.1 189.9h5.3v.4h-5.3zM65.8 190.1h.3v.2h-.3zM65.8 184.5h.5v5.6h-.5zM66.1 184.2h.2v.3h-.2zM62.7 184.2h3.4v.5h-3.4zM62.5 184.2h.2v.3h-.2zM62.5 184.5h.4v5.6h-.4zM62.7 190.1h.2v.2h-.2zM57.5 189.9h5.2v.4h-5.2zM57.5 189.9v.4zM56.3 190.2l1.2-.3v.4l-.7 .1-.5 .4-.3-.3zM56 190.5l.3 .3a1.4 1.4 0 0 0-.5 1.1h-.4v-.3l.1-.4zM55.4 191.9l.4 .1zM55.4 192h.4v9.5h-.4zM55.4 201.5h.4zM55.4 201.5h.4a1.19 1.19 0 0 0 .5 1.2l-.3 .2a1.53 1.53 0 0 1-.6-1.4zM56.3 202.7l.2 .2 1 .3v.3h-.5l-.7-.3-.3-.3zM57.5 203.2v.3z" fill="#1f1a17"/>
<path d="M54.7 212.8h4M70.3 212.8h4" fill="none" stroke="#131516" stroke-width=".42"/>
<path d="M62.7 181v3M66.1 181v3M66.6 184.6h15.1M73.4 190.1h8.3M48.6 207.2h5.7M55.6 202.8v3.5M56.6 213.3v3.6M72.2 213.3v3.6M72.9 203.3h8.8M73.3 202.8v3.5M74.7 207.2h6M74.7 212.7h6" fill="none" stroke="#1f1a17" stroke-width=".2"/>
<g fill="none" stroke="#24211d" stroke-width=".2">
<path d="M54.9 198.7h.4M55.5 198.7h.1M55.8 198.7h.4M56.7 198.7h.4M57.3 198.7h.1M57.6 198.7h.4M58.2 198.7h.1M58.6 198.7h.3M59.2 198.7h.1M59.5 198.7h.3M60.1 198.7h.1M60.3 198.7h.5"/>
<path d="M60.9 198.7h.1M61.3 198.7h.4M61.8 198.7h.1M62.2 198.7h.3M62.8 198.7h.1M63.1 198.7h.4M63.7 198.7h.1M64 198.7h.4M64.5 184.6v.3M64.5 185.2v.1M64.5 185.5v.3M64.5 186.1v.1"/>
<path d="M64.5 186.4v.4M64.5 187v.1M64.5 187.3v.4M64.5 188.2v.4M64.5 188.8v.1M64.5 189.1v.4M64.5 189.7v.1M64.5 190.1v.3M64.5 190.7v.1M64.5 191v.3M64.5 191.6v.1M64.5 191.9v.4"/>
<path d="M64.5 192.8v.4M64.5 193.4v.1M64.5 193.7v.4M64.5 194.3v.1M64.5 194.6v.4M64.5 195.2v.1M64.5 195.6v.3M64.5 196.2v.1M64.5 196.4v.5M64.5 197.4v.4M64.5 197.9v.1M64.5 198.3v.3"/>
<path d="M64.5 198.9h.1M64.5 199.2v.3M64.5 199.8v.1M64.6 198.7h.1M64.9 198.7h.4M65.5 198.7h.1M65.8 198.7h.4M66.4 198.7h.1M66.8 198.7h.3M67.4 198.7h.1M67.7 198.7h.3M68.3 198.7h.1"/>
<path d="M68.5 198.7h.5M69.4 198.7h.5M70 198.7h.1M70.4 198.7h.3M71 198.7h.1M71.3 198.7h.3M71.9 198.7h.1M72.2 198.7h.4M72.8 198.7h.1M73.1 198.7h.4M73.7 198.7h.1M56.6 206.7v.5"/>
<path d="M56.6 207.3v.1M56.6 207.7v.3M56.6 208.3h.1M56.6 208.6v.3M56.6 209.2v.1M56.6 209.4v.5M56.6 210.1v.1M56.6 210.4v.4M56.6 211v.1M56.6 211.3v.4M56.6 211.9v.1M56.6 212.2v.4"/>
<path d="M56.6 212.8v.1M56.6 213.2v.2M64.5 200.1v.4M64.5 200.7v.1M64.5 201v.4M64.5 201.9v.4M64.5 202.5v.1M64.5 202.8v.4M64.5 203.4v.1M72.3 206.7v.5M72.3 207.3v.1M72.3 207.7v.3"/>
<path d="M72.3 208.3h.1M72.3 208.6v.3M72.3 209.2v.1M72.3 209.4v.5M72.3 210.1v.1M72.3 210.4v.4M72.3 211v.1M72.3 211.3v.4M72.3 211.9v.1M72.3 212.2v.4M72.3 212.8v.1M72.3 213.2v.2"/>
</g>
<path d="M56.8 215l1.7-.7v1.4l-1.7-.7 1.7-.7z" fill-rule="evenodd" fill="#1f1a17"/>
<path d="M58.3 215h12.4" fill="none" stroke="#1f1a17" stroke-width=".2"/>
<g fill="#1f1a17">
<path d="M70.5 214.3l1.7 .7-1.7 .7v-1.4l1.7 .7z" fill-rule="evenodd"/>
<path d="M55.7 205.2l1.7-.8v1.6l-1.7-.8 1.7-.8z" fill-rule="evenodd"/>
</g>
<path d="M57.2 205.2h14.5" fill="none" stroke="#1f1a17" stroke-width=".2"/>
<g fill="#1f1a17">
<path d="M71.6 204.4l1.7 .8-1.7 .8v-1.6l1.7 .8z" fill-rule="evenodd"/>
<path d="M66.2 182.4l1.7-.8v1.4l-1.7-.6 1.7-.8z" fill-rule="evenodd"/>
</g>
<path d="M58.9 182.4h2.2M67.7 182.4h2.3" fill="none" stroke="#1f1a17" stroke-width=".2"/>
<g fill="#1f1a17">
<path d="M61 181.6l1.6 .8-1.6 .6v-1.4l1.6 .8z" fill-rule="evenodd"/>
<path d="M50.6 201.7h1.5l-.8 1.6z" fill-rule="evenodd"/>
</g>
<path d="M51.3 199.6v2.2M51.3 208.7v2.3" fill="none" stroke="#1f1a17" stroke-width=".2"/>
<path d="M51.3 207.2l.8 1.7h-1.5z" fill-rule="evenodd" fill="#1f1a17"/>
<path d="M48.6 203.3h7.5" fill="none" stroke="#1f1a17" stroke-width=".2"/>
<path d="M76.1 211.1h1.5l-.7 1.6z" fill-rule="evenodd" fill="#1f1a17"/>
<path d="M76.9 208.8v2.4" fill="none" stroke="#1f1a17" stroke-width=".25"/>
<g fill="#1f1a17">
<path d="M76.9 207.2l.7 1.7h-1.5z" fill-rule="evenodd"/>
<path d="M76.1 201.7h1.5l-.7 1.7z" fill-rule="evenodd"/>
</g>
<path d="M76.9 191.7v10.2" fill="none" stroke="#1f1a17" stroke-width=".25"/>
<g fill="#1f1a17">
<path d="M76.9 190.2l.7 1.7h-1.5z" fill-rule="evenodd"/>
<path d="M76.1 188.5h1.5l-.7 1.7z" fill-rule="evenodd"/>
</g>
<path d="M76.9 186.1v2.5" fill="none" stroke="#1f1a17" stroke-width=".25"/>
<path d="M76.9 184.6l.7 1.7h-1.5z" fill-rule="evenodd" fill="#1f1a17"/>
<g font-size="2.8">
<text x="102.1" y="28.6">U-DFN2018-6</text>
<text x="116.3" y="47.3">Dimensions</text>
<text x="140.8" y="47.3">Value (in mm)</text>
<text x="123.3" y="50.8">C</text>
<text x="147.3" y="50.8">0.50</text>
<text x="123.2" y="54.3">G</text>
<text x="123.4" y="57.8">X</text>
<text x="147.3" y="54.3">0.20</text>
<text x="147.3" y="57.8">0.25</text>
<text x="122.6" y="61.3">X1</text>
<text x="123.4" y="64.9">Y</text>
<text x="147.3" y="64.9">0.35</text>
<text x="147.3" y="61.3">1.60</text>
<text x="122.6" y="68.4">Y1</text>
<text x="147.3" y="68.4">1.20</text>
<text x="102.1" y="103.5">U-DFN2020-3</text>
<text x="111.3" y="116.8">Dimensions</text>
<text x="129.2" y="118.4">(in mm)</text>
<text x="130.5" y="115.1">Value</text>
<text x="141.3" y="116.8">Dimensions</text>
<text x="159.8" y="118.4">(in mm)</text>
<text x="161.1" y="115.1">Value</text>
<text x="118.2" y="125.4">G</text>
<text x="118.3" y="121.9">C</text>
<text x="131.5" y="125.4">0.15</text>
<text x="131.5" y="121.9">1.00</text>
<text x="147.6" y="125.4">Y2</text>
<text x="147.6" y="121.9">Y1</text>
<text x="162.1" y="125.4">0.45</text>
<text x="162.1" y="121.9">0.60</text>
<text x="118.3" y="128.9">X</text>
<text x="131.5" y="128.9">1.40</text>
<text x="147.6" y="128.9">Y3</text>
<text x="162.1" y="128.9">0.45</text>
<text x="117.6" y="132.4">X1</text>
<text x="117.6" y="135.9">X2</text>
<text x="131.5" y="132.4">0.35</text>
<text x="131.5" y="135.9">0.45</text>
<text x="147.6" y="132.4">Y4</text>
<text x="147.6" y="135.9">Y5</text>
<text x="161.4" y="132.4">0.698</text>
<text x="161.4" y="135.9">0.313</text>
<text x="117.6" y="139.4">X3</text>
<text x="117.6" y="143">X4</text>
<text x="130.7" y="139.4">0.322</text>
<text x="131.5" y="143">0.60</text>
<text x="147.5" y="139.4">R1</text>
<text x="147.5" y="143">R2</text>
<text x="161.4" y="139.4">0.225</text>
<text x="162.1" y="143">0.05</text>
<text x="118.3" y="146.5">Y</text>
<text x="131.5" y="146.5">1.10</text>
<text x="147.5" y="146.5">R3</text>
<text x="162.1" y="146.5">0.20</text>
<text x="102.1" y="171.2">U-DFN2020-3</text>
<text x="106.2" y="174.5">Type B</text>
<text x="163" y="184.9">Value</text>
<text x="141.7" y="186.5">Dimensions</text>
<text x="148.7" y="191.6">C</text>
<text x="161.7" y="188.1">(in mm)</text>
<text x="164" y="191.6">1.30</text>
<text x="148.6" y="195.1">G</text>
<text x="164" y="195.1">0.24</text>
<text x="148" y="202.2">X1</text>
<text x="148.8" y="198.6">X</text>
<text x="164" y="202.2">1.52</text>
<text x="164" y="198.6">0.35</text>
<text x="148" y="209.2">Y1</text>
<text x="148.8" y="205.7">Y</text>
<text x="164" y="209.2">0.47</text>
<text x="164" y="205.7">1.09</text>
<text x="148" y="212.7">Y2</text>
<text x="164" y="212.7">0.50</text>
<text x="65.7" y="252">ALL DIMENSIONS ARE NOMINAL VALUES SHOWN IN MILLIMETERS</text>
<text x="20.4" y="255.2">Note: The suggested land pattern dimensions have been provided for reference only, as actual pad layouts may vary depending on application.</text>
<text x="20.4" y="258.5">These numbers may be modified based on user equipment capability or fabrication criteria. A more robust pattern may be desired for wave</text>
<text x="20.4" y="261.7">soldering and is calculated by adding 0.2 mm to the ‘Z’ dimension. For further information, please reference document IPC-7351A, Naming</text>
<text x="20.4" y="265">Convention for Standard SMT Land Patterns, and for International grid details, please see document IEC, Publication 97.</text>
<text x="107.5" y="269.8">6 of 37</text>
<text x="100.3" y="273.1">www.diodes.com</text>
</g>
<g font-size="2.8" fill="#231f20">
<text x="20.4" y="269.8">AP02001 Rev. 59</text>
<text x="174.5" y="270.2">Suggested Pad Layout</text>
</g>
<g font-size="2.5" fill="#1f1a17">
<text x="67.7" y="34.7">X</text>
<text x="82.2" y="34.7">C</text>
<text x="60" y="42.2">Y</text>
<text x="56.2" y="57.6">Y1</text>
<text x="98.5" y="69.3">G</text>
<text x="77.7" y="80.9">X1</text>
<text x="82.5" y="113.2">X</text>
<text x="77.1" y="118.2">X4</text>
<text x="82.5" y="115.7">X2</text>
<text x="90.1" y="118.4">X3</text>
<text x="68.2" y="121.5">Y3</text>
<text x="94.2" y="121.2">R2</text>
<text x="68.2" y="126.9">Y4</text>
<text x="86.1" y="128.2">Y2</text>
<text x="95.9" y="128.2">Y</text>
<text x="98.1" y="131.6">R1</text>
<text x="68.2" y="135.2">G</text>
<text x="82.3" y="132.6">R3</text>
<text x="92.2" y="132.4">Y5</text>
<text x="93.6" y="140.1">Y1</text>
<text x="81.8" y="145.5">X1</text>
<text x="83.1" y="148.3">C</text>
</g>
<g font-size="2.4" fill="#1f1a17">
<text x="63.5" y="180.5">X</text>
<text x="78.7" y="188.2">Y1</text>
<text x="78.7" y="197.2">Y</text>
<text x="48.5" y="206.2">G</text>
<text x="63" y="207.9">X1</text>
<text x="63.6" y="214.4">C</text>
<text x="78.7" y="210.9">Y2</text>
</g>
<text font-size="2.1" fill="#231f20" x="181.9" y="273.1">© Diodes Incorporated</text>
</svg>
